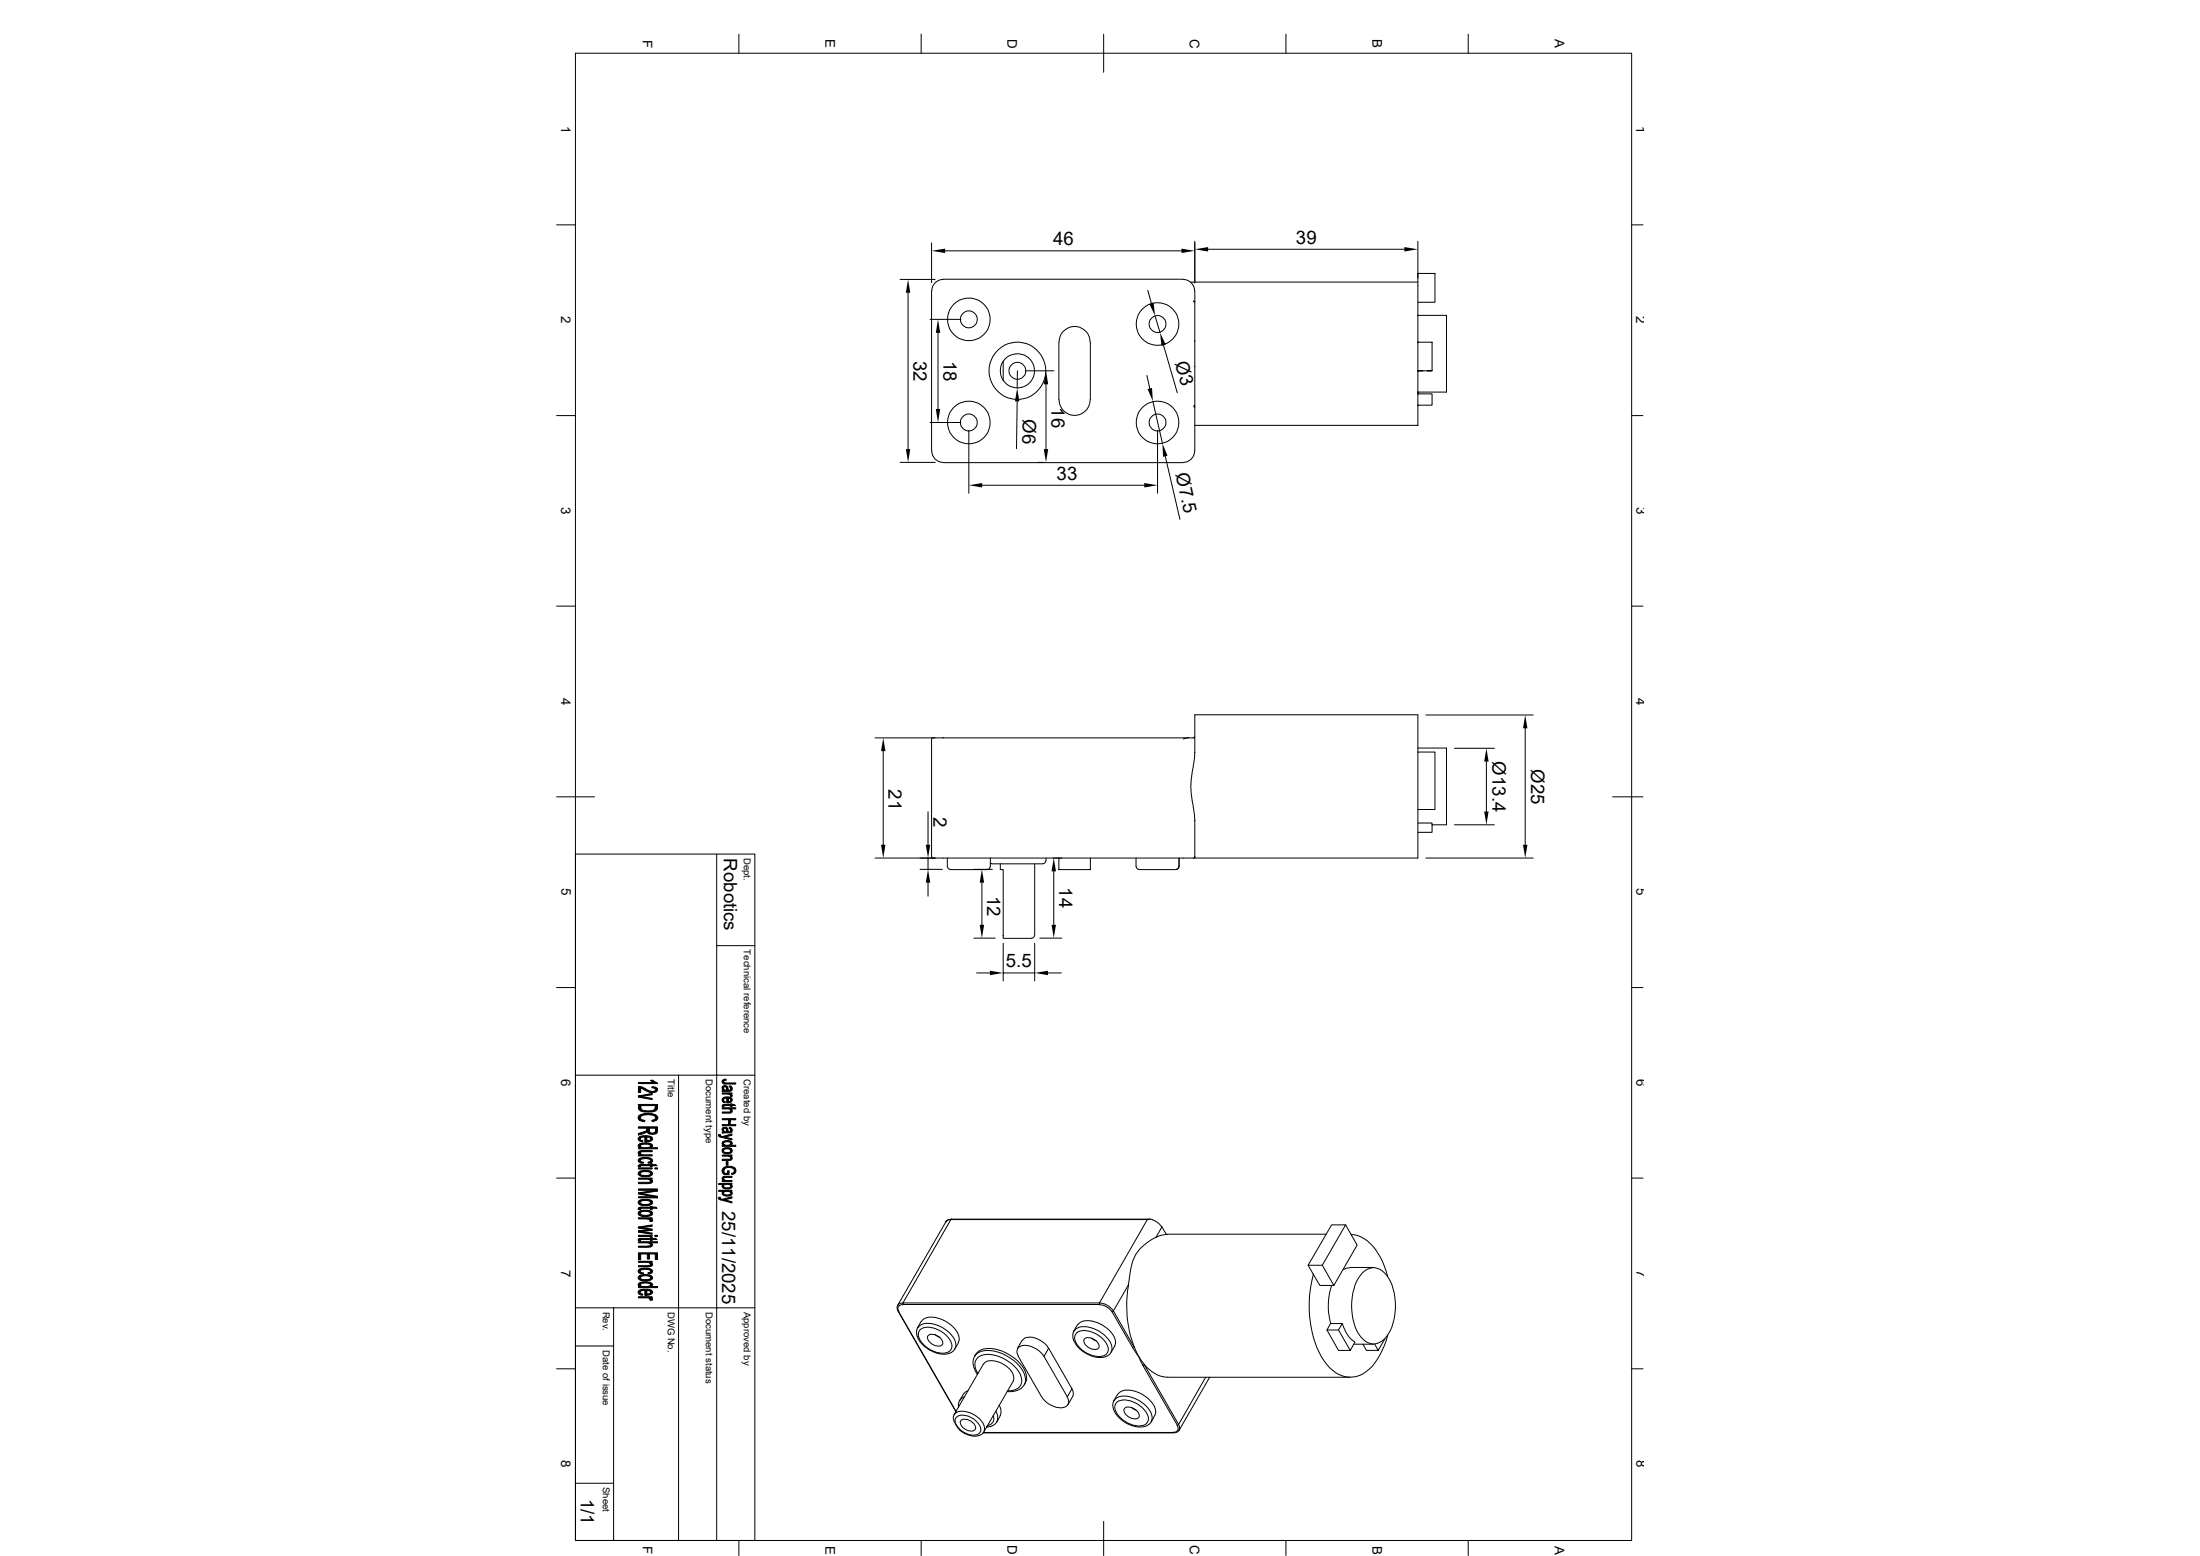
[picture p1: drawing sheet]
<svg xmlns="http://www.w3.org/2000/svg" width="420mm" height="297mm" viewBox="0 0 420 297" stroke-linecap="round" stroke-linejoin="round" font-family="sans-serif">
<g fill="none" stroke="#000" stroke-width=".19">
<path d="M109.9 10.2h201.6v283.8h-201.6zM141.1 6.5v3.7M175.9 6.5v3.7M210.7 6.5v7.3M245.5 6.5v3.7M280.3 6.5v3.7M106.3 42.9h3.6M171.8 53.3h6.7M173.4 55.9v29.8M177.8 46.4v7.6M177.8 55.5v30.6M180 53.3a2.17 2.17 0 0 0-2.1 2.2"/>
<path d="M180 53.3h45.9M180.4 47.9h45.2M219.1 55.4l.7 2.5M225.9 53.3a2.17 2.17 0 0 1 2.1 2.2M227.3 53.8h43.4M228.1 55.5v30.6M228.1 46.1v7.9M228.1 57.5h-.2l.2 .2M230.6 47.6h37.5M270.7 52.2h3.2v5.5h-3.2M270.7 46.1v35.1h-42.6M311.5 42.9h2.1"/>
<path d="M106.3 79.3h3.6M177.5 61h5.9M179.1 63.5v14.6M191.5 69v3.6M194.2 76.6l-.1 9M194.2 70.8v3.3M195.7 70.8h5.5M199.7 73.4v12.3M202.1 65.3v11M202.2 65.3a2.98 2.98 0 0 1 3-3 2.98 2.98 0 0 1 3 3l-.1 11a2.96 2.96 0 0 1-3 3 2.96 2.96 0 0 1-2.9-3M218.9 71.7l.6 2.5M220.1 76.6l1.8 8"/>
<path d="M220.5 60.3l.9 3.2M222.1 65.9l2.6 9.1M228.1 77.3l-.2 .3 .2 .1M270.7 60.2h5.4v14.6h-5.4M270.7 65.3h2.7v5.5h-2.7h.9M270.7 75.2h2.7v2.1h-2.7M272.5 70.8h.9M311.5 79.3h2.1M171.8 88.3h6.7M177.5 80.6h5.9M177.9 86.1a2.17 2.17 0 0 0 2.1 2.2M180 88.3h45.9"/>
<path d="M185 82.2v11.9M187.5 92.6h30.9M198.2 88.3h1M221 82.2v11.9M222.5 87.1l2.8 12M228 86.1a2.17 2.17 0 0 1-2.1 2.2M106.3 115.7h3.6M311.5 115.7h2.1M272.2 136.5h20.5M291.2 139v22.2M106.3 152.1h7.2M167 140.8h11.5"/>
<path d="M168.6 143.4v17.8M177.2 154.9v6.3M177.8 141.1v22.5M226.9 140.8l-1 .3M226.9 140.8h-48.9l-.1 .3M226.9 140.8h1.2l-.1 3.8-.7 5.3 .1 1.7 .7 4.7v7.3M227.9 140.8l.2-.1v-4.3h42.6v7.2M270.7 143.6h3.2v10.9h-3.2zM270.7 142.8h5.4v14.6h-2.7M270.7 157.1h2.7v1.8h-2.7M270.7 154.5v9.3h-42.6M277.7 157.4h7.6"/>
<path d="M277.7 142.8h7.6M283.8 145.4v9.5M307.8 152.1h5.8M109.9 163h34.2v131M136.8 163v131M167 163.8h11.5M175.6 165.9h4.3M177.2 163.8v2.1M177.2 168.5v2.6M177.9 163.6l.1 .2h49.9M180.8 163.8v1.6M180.9 165.4v.3l.5 .2"/>
<path d="M181.4 166h7.1M185.9 165.9h3.5M185.9 179.1h4.1M187.5 168.5v8M189 165.4l-.3 .5h-.2M189.1 164.8h.2M189.1 163.8v1.6M189.3 164.9h9.8M191 164.9v1.1h.5v13.1h5.5M197.5 178.6l-.3 .4-.2 .1M197.5 164.9v13.7M198.5 179.1h4.2"/>
<path d="M199.6 164.3l-.3 .5h-.2M199.7 163.8v.5M201.2 166.3v10.2M202.1 163.8v2.2h6.1v-2.2M216.9 163.8v1.6M216.9 165.4l.1 .3 .4 .2M217.4 166h7.1M225 165.4v.3l-.5 .2M225.1 163.8v1.6M228.1 163.6v.2h-.2M228.1 163.6l-.2 .2M272.2 163.8h20.5"/>
<path d="M106.3 188.5h3.6M136.8 180.5h7.3M186.4 185.7h2.6M191.5 180v7.2M191.5 185.7h6M197.5 180v7.2M200.1 185.7h2.5M311.5 188.5h2.1M109.9 205.2h34.2M129.5 205.2v88.8M106.3 224.9h3.6M180.6 233.3l-9.2 15.9"/>
<path d="M181.5 232.8h-.4l-.5 .5M181.6 232.7v.1M219 232.8h-37.5l-9.1 15.9M219 232.8h1M219 232.8l-9.1 15.9M219.6 232.7h-38.1l-.5 .1-.4 .5M220 232.8l1 .6 .8 .8M220.7 236.2l-2.1 1.3a7.7 7.7 0 0 0-2.9 5.9l-.3 1.9-2.8 4.9M222.6 235.6l-.9 .2-1 .4M222.8 235.6h-.2l-.8-1.4-1.1 2M222.8 235.6h.1M222.9 235.6h30.3"/>
<path d="M254.2 233.8h2.7l-4.5 7.7h-2.7zM256.9 233.8l2.2 3.9-4.5 7.7M257.9 235.6a7.1 7.1 0 0 1 5.6 4.4l.8 1.7 .6 2M311.5 224.9h2.1M109.9 256.9h7.2M109.9 249.6h34.2M117.1 249.6v44.4M171.4 249.2a1.05 1.05 0 0 0 .1 1.2l11 19.1M171.5 250.3l.1 .1M171.6 250.4l10.9 19M172.4 248.7h37.5M172.4 249h37.5"/>
<path d="M172.4 248.7l-.4 .1-.6 .4M172.4 249a.81 .81 0 0 0-.9 .4 .81 .81 0 0 0 .1 1M172.4 248.7v.3M175.3 253.4a2.65 2.65 0 0 1 3.1-.6 5.6 5.6 0 0 1 4.1 3.7v.3l-.2 .7M175.7 253.8a3.3 3.3 0 0 1 3.6 .1 4.3 4.3 0 0 1 2.4 3 1.53 1.53 0 0 1-1.9 1.4 4.9 4.9 0 0 1-4.5-3.6zM175.9 252.2l-.9 1.5v1.3l.8 1.3 1.5 1.3 1.6 .7 1 .2 .9-.1 1.1-.5 1.1-1.6M175.9 252.2a2.65 2.65 0 0 1 3.1-.6 5.6 5.6 0 0 1 4.1 3.7v.4l-.2 .6M177.3 254.8a2.1 2.1 0 0 1 2.7 1.6 .8 .8 0 0 1-1.1 .5 1.87 1.87 0 0 1-1.8-1.9zM178.5 254.8l1 .5M186.1 258.9a3.3 3.3 0 0 1 3.7-1 8 8 0 0 1 5.9 4.7 1.92 1.92 0 0 1-.2 1.7M186.3 258.5l-.3 .5a3.2 3.2 0 0 0 .6 3.3M186.3 258.5a3.3 3.3 0 0 1 3.7-1 8 8 0 0 1 5.9 4.8 2.6 2.6 0 0 1-1.5 3l-1 .3h-1.1"/>
<path d="M194.4 258.9l4.4 7.7M194.4 258.9a1.29 1.29 0 0 1-.1-1.5 1.29 1.29 0 0 1 1.4-.6 4.7 4.7 0 0 1 3.6 2.1M195.1 255.9l-.9 1.5M195.2 255.9a2.5 2.5 0 0 1 3.3-.1l1.1 .8 .6 .7M200.2 257.3l4.4 7.8-.8 1.5-4.5-7.7zM205.1 254a2.65 2.65 0 0 1 3.1-.6 5.6 5.6 0 0 1 4.1 3.7v.4l-.2 .6M205.5 254.4a3.3 3.3 0 0 1 3.6 .2 4.3 4.3 0 0 1 2.5 3 1.53 1.53 0 0 1-1.9 1.4 4.9 4.9 0 0 1-4.6-3.6zM205.7 252.9l-.8 1.5v1.1l.2 .6 .6 .9 1.4 1.2 1.1 .6 1.1 .3h1.4l1.1-.6 1-1.5M205.7 252.9a2.65 2.65 0 0 1 3.1-.6 5.6 5.6 0 0 1 4.1 3.6l.1 .4-.2 .7M207.1 255.5a2.1 2.1 0 0 1 2.7 1.5 .8 .8 0 0 1-1 .6 1.87 1.87 0 0 1-1.8-1.9zM208.4 255.4l.9 .5M209.9 249a3.2 3.2 0 0 1 2.4 1.4"/>
<path d="M209.9 248.7a3.5 3.5 0 0 1 2.7 1.5M209.9 248.7v.3M212.3 250.4l3.9 6.8M212.6 250.2l-.3 .2M212.6 250.2l3.9 6.8M215.4 245.4a21.4 21.4 0 0 0 2 13.5M216.2 257.2l1.2 1.7M216.5 257l-.3 .2M217.4 258.9l.7 1.6 6.6 11.5 .3-.1M217.4 258.9a7.4 7.4 0 0 0 4.9 3.9l35.5 .1M249.7 241.5l2.3 3.9h2.6l-2.2-3.9M250.7 243.2a21.7 21.7 0 0 0 1.6 15.8 7.1 7.1 0 0 0 5.3 3.9 6.1 6.1 0 0 0 5.4-3.5l1.3-2.6 .6-2"/>
<path d="M253.3 253.9l2.2 3.9h2.3l.9-1.6M254 252.6h2.2l-.7 1.3h-2.2zM254.2 245.4a12.2 12.2 0 0 0-.2 7.2M255.5 253.9l2.3 3.9M256.2 252.6a6.3 6.3 0 0 0 2.4 3.6M257.8 242l-.7 .1-.6 .3M257.8 241.9h4.4M258.4 256.6h3.8M260.1 243a2.83 2.83 0 0 1 4.6 .4 10.9 10.9 0 0 1 0 11.7 2.88 2.88 0 0 1-5 0 11.2 11.2 0 0 1-1-9.9l.6-1.2zM262.4 256.5l.7 1.3M264.4 255.6l-1.3 2.2h-2.2l-.7-1.2M106.3 261.3h3.6"/>
<path d="M182.2 270a2.39 2.39 0 0 1 2.8-.4 4 4 0 0 1 3 3.1l-.2 .6M182.6 270.5a3.3 3.3 0 0 1 4.2 1.3 1.26 1.26 0 0 1 .3 1.6 1.26 1.26 0 0 1-1.5 .5 3.8 3.8 0 0 1-3.3-2.6v-.4zM183.6 271.1a2.1 2.1 0 0 1 2.7 1.5 .8 .8 0 0 1-1.1 .5 1.87 1.87 0 0 1-1.8-1.9zM184.2 266.6l-.6 .3-.3 .4M184.8 265.5l-.3 .1a3.4 3.4 0 0 0-1.3 1.7l-.2 .7v.6M186.7 262.2a2.48 2.48 0 0 1-.1-3 4 4 0 0 1 4.2-.2 6.5 6.5 0 0 1 4.2 4.2 1.98 1.98 0 0 1-2.1 2.3h-.5M187.7 260.4a2.39 2.39 0 0 1 2.9-.4 4 4 0 0 1 2.9 3.1l-.1 .5M187.7 260.3l-5.7 10.1 .1 .9 .7 1.1 .4 .6 .8 .6 1 .4 1.3 .2 .9-.3 .6-.5 5.6-9.7M187.7 273.4h36.2M189.6 270.1a1.42 1.42 0 0 1-1.2 2.1M190.1 269.4l.4 1-.2 1M190.8 268.2l.3 1.1-.2 .9"/>
<path d="M191 270.2l-1 1.6-.8 .4-.8 .2M198.9 266.6a4.3 4.3 0 0 0 4.3 2 1.24 1.24 0 0 0 .5-2M204.6 265.1l.3 .5v.8l-1 1.7M212.7 267.3a2.65 2.65 0 0 1 3.1-.6 5.6 5.6 0 0 1 4.1 3.6l.1 .4-.2 .7M213.2 267.7a3.3 3.3 0 0 1 3.6 .1 4.3 4.3 0 0 1 2.4 3 1.53 1.53 0 0 1-1.9 1.4 4.9 4.9 0 0 1-4.5-3.6zM213.6 265.9a4 4 0 0 1 4.5 .2 4 4 0 0 1 2.5 3.8l-1 1.8-1 .6-.9 .1-.9-.1-1.9-.7-1.5-1.2-.7-1-.2-.8-.1-.5 .2-.7zM214.8 268.7a2.1 2.1 0 0 1 2.7 1.6 .8 .8 0 0 1-1 .5 1.87 1.87 0 0 1-1.9-1.9zM216 268.7l1 .5M218.4 260.5l6.6 11.4M218.4 260.4l-.2 .2M224 273.4v.1M224.7 272a.81 .81 0 0 1 .1 1 .81 .81 0 0 1-.9 .4"/>
<path d="M225 271.9l.2 .4-.1 .7M230.2 262.9l-5.2 9M230.9 262.9l-5.9 10.1a1.11 1.11 0 0 1-1 .5h-36.3M311.5 261.3h2.1M109.9 283.1h7.2M141.1 294v2.9M175.9 294v2.9M210.7 290.4v6.5M245.5 294v2.9M280.3 294v2.9"/>
<circle cx="184.9" cy="60.9" r="4.1"/>
<circle cx="185" cy="61" r="1.61"/>
<circle cx="194.2" cy="70.8" r="5.4"/>
<circle cx="194.2" cy="70.8" r="3.3"/>
<circle cx="194.2" cy="70.8" r="1.61"/>
<circle cx="221" cy="61.8" r="4.1"/>
<circle cx="221" cy="61.9" r="1.61"/>
<circle cx="184.9" cy="80.6" r="4.1"/>
<circle cx="185" cy="80.7" r="1.61"/>
<circle cx="221" cy="80.6" r="4.1"/>
<circle cx="221" cy="80.7" r="1.61"/>
</g>
<g fill="#000" stroke="#000" stroke-width=".19">
<path d="M121.9 218.5l.3-.2v.8l-.4-.3z" fill-rule="evenodd"/>
<path d="M122 217.1l.2-.1v.5l.5 .2v.3a.66 .66 0 0 1-.8-.8z" fill-rule="evenodd"/>
<path d="M122.2 213.4a.84 .84 0 0 0 .9 .5l-.1 .2-.7-.1-.1-.1z" fill-rule="evenodd"/>
<path d="M121.9 216.4l1.3-.5 .3-.3v.4l-.3 .2-1.3 .5z" fill-rule="evenodd"/>
<path d="M122.2 217l.6-.2h1.1l.3 .2v.4l-.2-.3-.6-.1v1h-.3v-1l-.6 .1-.3 .3z" fill-rule="evenodd"/>
<path d="M121.9 209.2l2.6 .5v.2l-2.6-.5z" fill-rule="evenodd"/>
<path d="M121.9 209.2l2.6-.5v.3l-1.9 .3z" fill-rule="evenodd"/>
<path d="M122 219.8l.4-.2h2.1v.2l-2.1 .1-.2 .1v.4l-.4-.2z" fill-rule="evenodd"/>
<path d="M123.4 217v.7h.4l.4-.2v-.5a.49 .49 0 0 1 .3 .6 .49 .49 0 0 1-.6 .3l-.5 .1z" fill-rule="evenodd"/>
<path d="M122.2 218.3l1.1-.2a1.07 1.07 0 0 1 1.3 .6l-.4 .4v-.4a1.68 1.68 0 0 0-1.8-.2l-.2 .2z" fill-rule="evenodd"/>
<path d="M124.2 206.2h.4l.2 .1-.1 .3z" fill-rule="evenodd"/>
<path d="M122.3 211v.4a.75 .75 0 0 0 1 .6h.9a.72 .72 0 0 0 .9-.6v.7l-.7 .2h-1.4l-.7-.3z" fill-rule="evenodd"/>
<path d="M121.9 207.4l.7 .1 1.1 .6a1.11 1.11 0 0 0 1.5-.1v.4l-1.1 .1-1.8-.8v.8h-.4z" fill-rule="evenodd"/>
<path d="M124.4 213.9l.5-.2 .3-.3-.1 .5a.46 .46 0 0 1-.7 0z" fill-rule="evenodd"/>
<path d="M123.9 215.3v.5a.66 .66 0 0 0 .6 .5 .66 .66 0 0 0 .6-.4v.6h-1.1z" fill-rule="evenodd"/>
<path d="M121.9 206.6h2.8l.1-.3 .7 .4v.1h-3.6z" fill-rule="evenodd"/>
<path d="M124.5 207.4a.78 .78 0 0 1 1 .8l-.3 .2v-.5l-.2-.2-.6-.1z" fill-rule="evenodd"/>
<path d="M121.9 210.8h3.6v.8l-.4 .4v-1h-2.8v1l-.4-.3z" fill-rule="evenodd"/>
<path d="M121.9 215.1h3.6v1l-.3 .3-.1-1.1h-1.2v1.1l-.4-.4v-.7h-1.6z" fill-rule="evenodd"/>
<path d="M121.9 219.1h.3v-.3a1.81 1.81 0 0 0 2-.1v.4h1.3v.2h-3.6z" fill-rule="evenodd"/>
<path d="M122 212.9l1.1-.3h1.4a.88 .88 0 0 1 1 1l-.3 .3v-.5a.89 .89 0 0 0-1.2-.6h-.4a1.32 1.32 0 0 0-1.4 .6v.5a.56 .56 0 0 1-.2-1z" fill-rule="evenodd"/>
<path d="M137.2 216.6l.3-.1v.5l-.3-.1z" fill-rule="evenodd"/>
<path d="M138 218l.1-.1v.7l-.3-.3z" fill-rule="evenodd"/>
<path d="M138.1 207.7v.4z" fill-rule="evenodd"/>
<path d="M138.1 215.6v.5z" fill-rule="evenodd"/>
<path d="M138 210.9h.2v.3l-.3 .1z" fill-rule="evenodd"/>
<path d="M137.9 209.7l.2-.1v.5l.4 .2-.1 .2a.57 .57 0 0 1-.5-.8z" fill-rule="evenodd"/>
<path d="M137.9 206.2l.2-.1a.31 .31 0 0 1 .5 .1l-.4 .1-.1 .6-.2-.3z" fill-rule="evenodd"/>
<path d="M137.9 207.4a.66 .66 0 0 1 1 0l-.1 .6a.38 .38 0 0 0-.2-.5 .38 .38 0 0 0-.5 .2v.4l-.2-.2z" fill-rule="evenodd"/>
<path d="M137.9 215.4a.71 .71 0 0 1 1-.1l-.1 .7a.4 .4 0 0 0-.2-.5 .4 .4 0 0 0-.5 .1v.4l-.2-.2z" fill-rule="evenodd"/>
<path d="M139.2 207.3h.3v.5l-.1-.2-.2-.1z" fill-rule="evenodd"/>
<path d="M138.1 209.5l.4-.1h.8l.2 .2v.4l-.2-.3-.3-.1v.9h-.3v-.9h-.3l-.3 .4z" fill-rule="evenodd"/>
<path d="M139.2 215.2l.3 .1v.4l-.3-.3z" fill-rule="evenodd"/>
<path d="M138.1 219.2l1.1-.1 .3 .1v.5a.87 .87 0 0 0-1.4 0z" fill-rule="evenodd"/>
<path d="M137.9 208.6h1.8v.2h-.3v.3l-.2-.2-1.3-.1z" fill-rule="evenodd"/>
<path d="M137.9 217l1.8-.5v.2l-1.4 .3z" fill-rule="evenodd"/>
<path d="M137.5 216.7l.1 .2 2.1 .5v.2l-2.2-.6z" fill-rule="evenodd"/>
<path d="M138.1 207.9l.3 .2h.4l.1-.7v.2a.34 .34 0 0 0 .1 .4 .34 .34 0 0 0 .4 0l.1-.7a.53 .53 0 0 1 .3 .7 .53 .53 0 0 1-.7 .3l-1.2 .1v-.2l.2-.1z" fill-rule="evenodd"/>
<path d="M139.4 208.8l.4 .2-.1 .3h-.3z" fill-rule="evenodd"/>
<path d="M139 209.6v.7h.1l.4-.3v-.5a.55 .55 0 0 1 .2 .7 .55 .55 0 0 1-.6 .3z" fill-rule="evenodd"/>
<path d="M137.9 212.3l1.5-.1 .1-.5a.46 .46 0 0 1 .2 .6 .46 .46 0 0 1-.6 .2h-1.2z" fill-rule="evenodd"/>
<path d="M138.1 215.8l.2 .2h.5l.1-.6a.51 .51 0 0 0 .4 .6l.2-.2v-.5a.51 .51 0 0 1 .3 .7 .51 .51 0 0 1-.7 .2l-1.2 .1v-.2h.2z" fill-rule="evenodd"/>
<path d="M138.1 217.9l.8-.2a.64 .64 0 0 1 .8 .7l-.2 .2v-.3a.93 .93 0 0 0-1.4 0z" fill-rule="evenodd"/>
<path d="M138 219.3l.1-.1v.5a.93 .93 0 0 0 1.4 0v-.5a.61 .61 0 0 1 .1 .8 .61 .61 0 0 1-.7 .2h-.2a.61 .61 0 0 1-.7-.2 .61 .61 0 0 1 0-.7z" fill-rule="evenodd"/>
<path d="M138.2 210.8h1.3v-.1h.2v.1h.5l.2 .2h-.7v.2h-.2v-.2h-1.2l-.1 .2z" fill-rule="evenodd"/>
<path d="M138.1 206.5l.3 .2h2.1v.2h-2.2h-.2z" fill-rule="evenodd"/>
<path d="M137.9 211.5h2.6v.2h-1v.3l-.1-.2-.3-.1h-1.2z" fill-rule="evenodd"/>
<path d="M137.9 214.7h1.2l.3-1v1h1.1v.2h-2.6z" fill-rule="evenodd"/>
<path d="M137.9 213.5h2.6v.2h-1.1l-.3 1v-1h-1.2z" fill-rule="evenodd"/>
<path d="M137.9 218.6h.2v-.2a.96 .96 0 0 0 1.4-.1v.3h1v.2h-2.6z" fill-rule="evenodd"/>
<path d="M122.2 220.1l.1 .4z" fill-rule="evenodd"/>
<path d="M121.9 222.4l.4-.1v.4l-.4 .1z" fill-rule="evenodd"/>
<path d="M121.9 230.6l.4-.1v.4h-.4z" fill-rule="evenodd"/>
<path d="M121.9 236.5l.4-.1v.4l-.4 .1z" fill-rule="evenodd"/>
<path d="M122 221.2l.2-.1v.5l.7 .2-.1 .2a.66 .66 0 0 1-.9-.7z" fill-rule="evenodd"/>
<path d="M124.2 225.1v.3z" fill-rule="evenodd"/>
<path d="M122.2 223.6l.7-.2h.9l.4 .2v.4a1.37 1.37 0 0 0-1.7-.3l-.3 .3z" fill-rule="evenodd"/>
<path d="M122.2 229.1l.6-.2 1.1 .1 .3 .1v.4a1.54 1.54 0 0 0-2 0z" fill-rule="evenodd"/>
<path d="M122.2 231.2l.6-.2 1.1 .1 .3 .1v.4a1.54 1.54 0 0 0-2 0z" fill-rule="evenodd"/>
<path d="M123.7 221.8l.4-.1 .1-.2v.4l-.5 .1z" fill-rule="evenodd"/>
<path d="M121.9 220.5h.4v-.2l.4 .1h1.8v.2h-2.6z" fill-rule="evenodd"/>
<path d="M121.9 224.9h2.6v.2h-.3l-.1 .2-.5-.2h-1.7z" fill-rule="evenodd"/>
<path d="M121.9 232.5h2.6v.2h-.4v.2l-.3-.2h-1.9z" fill-rule="evenodd"/>
<path d="M121.9 234.2l2.6 .4v.2l-2.6-.4z" fill-rule="evenodd"/>
<path d="M121.9 222.9h2.6v.2h-2.6z" fill-rule="evenodd"/>
<path d="M121.9 234.2l2.6-.4v.3l-2.1 .2z" fill-rule="evenodd"/>
<path d="M121.9 234.9l2-.2 .6 .1-2 .3z" fill-rule="evenodd"/>
<path d="M121.9 234.9l2.6 .5v.2l-2.6-.4z" fill-rule="evenodd"/>
<path d="M121.9 235.8h2.6v.2h-2.6z" fill-rule="evenodd"/>
<path d="M122.2 221.1l1.3-.2a.79 .79 0 0 1 1 .7l-.3 .3v-.4a1.55 1.55 0 0 0-1.7-.3l-.3 .3z" fill-rule="evenodd"/>
<path d="M122 223.6h.2v.4a1.55 1.55 0 0 0 2 0v-.4a.51 .51 0 0 1 .3 .6 .51 .51 0 0 1-.6 .3l-1.2 .1a.64 .64 0 0 1-.8-.8z" fill-rule="evenodd"/>
<path d="M121.9 225.7h2l.3-.1v-.5a.42 .42 0 0 1 .4 .5 .42 .42 0 0 1-.6 .3h-2.1z" fill-rule="evenodd"/>
<path d="M122 229.2l.2-.1v.4a1.62 1.62 0 0 0 2 .1v-.5a.48 .48 0 0 1 .4 .6 .48 .48 0 0 1-.6 .3l-.9 .1a.94 .94 0 0 1-1.3-.7z" fill-rule="evenodd"/>
<path d="M122 231.2h.2v.4a1.7 1.7 0 0 0 2 .1v-.5a.48 .48 0 0 1 .4 .6 .48 .48 0 0 1-.6 .3l-.9 .1a.94 .94 0 0 1-1.3-.7z" fill-rule="evenodd"/>
<path d="M124.1 232.7l.5 .2-.1 .2h-.5z" fill-rule="evenodd"/>
<path d="M121.9 237.9l2.1-.1 .2-.2v-.4a.43 .43 0 0 1 .3 .6 .43 .43 0 0 1-.6 .2l-2 .1z" fill-rule="evenodd"/>
<path d="M122.3 222.3h1.9v-.2h.3v.2h.7l.2 .2h-.9v.2h-.3v-.2h-1.8l-.1 .1z" fill-rule="evenodd"/>
<path d="M122.3 230.5l1.9-.1v-.1h.3v.1h.7l.2 .2h-.9v.3h-.3v-.3h-1.7l-.2 .2z" fill-rule="evenodd"/>
<path d="M122.3 236.4h1.9v-.2h.3v.2h.7l.2 .2h-.9v.2h-.3v-.2h-1.8l-.1 .1z" fill-rule="evenodd"/>
<path d="M121.9 227.7l3.6 .6v.3l-3.6-.7z" fill-rule="evenodd"/>
<path d="M121.9 227.7l3.1-.5 .5 .1-3.1 .5z" fill-rule="evenodd"/>
<path d="M121.9 237h3.6v.2h-1.3v.4l-.3-.3-2-.1z" fill-rule="evenodd"/>
<path d="M125 222.9h.5v.2h-.5z" fill-rule="evenodd"/>
<path d="M121.9 228.4h3l.6 .2h-3.6z" fill-rule="evenodd"/>
<path d="M121.9 226.9h3.6v.4l-.5-.1h-3.1z" fill-rule="evenodd"/>
<path d="M125 235.8h.5v.2h-.5z" fill-rule="evenodd"/>
<path d="M137.2 228.6l.3-.1v.5l-.3-.1z" fill-rule="evenodd"/>
<path d="M138.1 225v.3z" fill-rule="evenodd"/>
<path d="M138.6 221.7h.4v.7h-.4z" fill-rule="evenodd"/>
<path d="M138 223.1l.1-.2 .1 .8 .2 .3h.5v-.5h.3v.7h-1l-.4-.6z" fill-rule="evenodd"/>
<path d="M139.5 220.7v.3z" fill-rule="evenodd"/>
<path d="M139.5 226.1v.3z" fill-rule="evenodd"/>
<path d="M139.5 227.4v.4z" fill-rule="evenodd"/>
<path d="M137.9 220.5h1.8v.2h-.2v.2l-.6-.2h-1z" fill-rule="evenodd"/>
<path d="M137.9 224.7l.4-.2h1.4v.2h-1.4l-.2 .2v.4l-.3-.3z" fill-rule="evenodd"/>
<path d="M137.9 225.3h.3v-.1l.4 .1h1.1v.3h-1.8z" fill-rule="evenodd"/>
<path d="M137.2 225.9h2.5v.2h-.2v.2l-.4-.2a.77 .77 0 0 0-1 .3v-.3h-.9z" fill-rule="evenodd"/>
<path d="M137.2 227.2h2.5v.2h-.2v.2a1.02 1.02 0 0 0-1.4 .2v-.4h-.9z" fill-rule="evenodd"/>
<path d="M137.9 228.9l1.8-.5v.3l-1.4 .3z" fill-rule="evenodd"/>
<path d="M137.5 228.6l.1 .3 2.1 .5v.2l-2.2-.6z" fill-rule="evenodd"/>
<path d="M137.9 221.3h1.4l.2-.2v-.4a.43 .43 0 0 1 .2 .6 .43 .43 0 0 1-.6 .2h-1.2z" fill-rule="evenodd"/>
<path d="M138 226.2l.1-.1v.3a.93 .93 0 0 0 1.4 0l.1-.3a.52 .52 0 0 1 0 .7 .52 .52 0 0 1-.6 .1h-.6a.46 .46 0 0 1-.4-.2 .46 .46 0 0 1 0-.5z" fill-rule="evenodd"/>
<path d="M138.1 227.4v.4a.93 .93 0 0 0 1.4 0l.1-.3a.49 .49 0 0 1 .1 .6 .49 .49 0 0 1-.6 .2h-.7a.47 .47 0 0 1-.5-.3 .47 .47 0 0 1 .2-.6z" fill-rule="evenodd"/>
<path d="M139.7 224l.3-.1 .2-.4v.6l-.5 .1z" fill-rule="evenodd"/>
<path d="M138.2 222.8l.5-.2 1.2 .1 .3 .1 .3 .4v.5l-.3 .3v-.5a1.19 1.19 0 0 0-1.7-.5l-.3 .5z" fill-rule="evenodd"/>
<path d="M121.9 245l.3-.1v.7l-.4-.3z" fill-rule="evenodd"/>
<path d="M122 246.4l.2-.1 .1 .5 .4 .2v.2a.58 .58 0 0 1-.7-.1 .58 .58 0 0 1 0-.7z" fill-rule="evenodd"/>
<path d="M121.9 242.4l.3-.2v.5l.7 .3-.1 .2a.71 .71 0 0 1-.9-.8z" fill-rule="evenodd"/>
<path d="M124.2 241v.3z" fill-rule="evenodd"/>
<path d="M122.2 243.5l.7-.2h.9l.4 .2v.4a1.54 1.54 0 0 0-2 0z" fill-rule="evenodd"/>
<path d="M122.2 246.3l.4-.2h1.3l.3 .1v.5l-.2-.3-.6-.1v1h-.3v-1h-.5l-.4 .4z" fill-rule="evenodd"/>
<path d="M123.7 243l.4-.1 .1-.2v.4l-.5 .1z" fill-rule="evenodd"/>
<path d="M121.9 240.7h2.6v.3h-.3l-.1 .2-.5-.2h-1.7z" fill-rule="evenodd"/>
<path d="M121.9 247.5h2.6v.2h-.4v.3l-.5-.3h-1.7z" fill-rule="evenodd"/>
<path d="M121.9 241.6h2l.3-.2v-.4a.43 .43 0 0 1 .4 .5 .43 .43 0 0 1-.6 .3h-2.1z" fill-rule="evenodd"/>
<path d="M122.2 242.2l.7-.1h.7a.67 .67 0 0 1 .7 .1 .67 .67 0 0 1 .2 .7l-.3 .2v-.4a1.54 1.54 0 0 0-2 0z" fill-rule="evenodd"/>
<path d="M122 243.5h.2v.4a1.62 1.62 0 0 0 1.8 .2l.2-.1v-.5a.51 .51 0 0 1 .3 .6 .51 .51 0 0 1-.6 .3l-1 .1a.74 .74 0 0 1-1-.8z" fill-rule="evenodd"/>
<path d="M122.2 244.9l1.1-.2a1.07 1.07 0 0 1 1.3 .6l-.4 .3v-.4a1.69 1.69 0 0 0-2 0z" fill-rule="evenodd"/>
<path d="M123.4 246.3v.7h.3l.5-.2v-.5a.45 .45 0 0 1 .4 .5 .45 .45 0 0 1-.5 .3l-.7 .2z" fill-rule="evenodd"/>
<path d="M124.1 247.7l.4 .1v.3l-.5 .1z" fill-rule="evenodd"/>
<path d="M121.9 239.1h3.6v1.3h-.4v-1h-1.1v.9h-.4v-.9h-1.3v1.1h-.4z" fill-rule="evenodd"/>
<path d="M121.9 245.6h.3v-.2l.7 .2a1.3 1.3 0 0 0 1.3-.4v.4h1.3v.2h-3.6z" fill-rule="evenodd"/>
</g>
<g fill="#000">
<path d="M173.4 53.3l.4 2.6h-.9zM177.8 47.9l2.6-.4v.8zM219.4 58l.8-.3 .3 2.6zM225.6 47.5l2.5 .4-2.5 .4zM228.1 47.6l2.5-.4v.8zM268.1 47.2l2.6 .4-2.6 .4zM179.1 61l.4 2.5h-.9zM178.6 78.1h.9l-.4 2.5zM194.2 74.1l.4 2.5h-.8zM199.7 70.8l.4 2.6h-.8zM219.1 74.3l.8-.3 .2 2.6zM221.4 63.5l1.1 2.3-.8 .2z"/>
<path d="M172.9 85.7h.9l-.4 2.6zM185 92.6l2.5-.4v.8zM199.3 85.7h.8l-.4 2.6zM218.4 92.2l2.6 .4-2.6 .4zM221.9 84.6l1 2.4-.9 .2zM291.2 136.5l.4 2.5h-.9zM168.6 140.8l.4 2.6h-.8zM283.3 154.9h.9l-.4 2.5zM283.8 142.8l.4 2.6h-.9zM168.2 161.2h.8l-.4 2.6zM177.2 165.9l.4 2.6h-.9zM176.7 161.2h.9l-.4 2.6z"/>
<path d="M187 176.5h.9l-.4 2.6zM187.5 165.9l.4 2.6h-.9zM200.7 176.5h.9l-.4 2.6zM201.2 163.8l.4 2.5h-.9zM290.7 161.2h.9l-.4 2.6zM189 185.3l2.5 .4-2.5 .4zM197.5 185.7l2.6-.4v.8z"/>
</g>
<g font-size="3.6">
<text x="201" y="46.8">46</text>
<text x="247.4" y="46.5">39</text>
<text x="174.4" y="68.8" transform="rotate(90 174.4 68.8)">32</text>
<text x="180.1" y="68.8" transform="rotate(90 180.1 68.8)">18</text>
<text x="224.3" y="69.3" transform="rotate(74 224.3 69.3)">Ø3</text>
<text x="200.7" y="77.8" transform="rotate(90 200.7 77.8)">16</text>
<text x="195.2" y="80.1" transform="rotate(91 195.2 80.1)">Ø6</text>
<text x="201.7" y="91.6">33</text>
<text x="224.4" y="90.6" transform="rotate(77 224.4 90.6)">Ø7.5</text>
<text x="284.9" y="145.3" transform="rotate(90 284.9 145.3)">Ø13.4</text>
<text x="292.3" y="146.8" transform="rotate(90 292.3 146.8)">Ø25</text>
<text x="169.6" y="150.6" transform="rotate(90 169.6 150.6)">21</text>
<text x="178.2" y="155.9" transform="rotate(90 178.2 155.9)">2</text>
<text x="138.2" y="163.8" transform="rotate(90 138.2 163.8)">Robotics</text>
<text x="188.5" y="171" transform="rotate(90 188.5 171)">12</text>
<text x="202.2" y="169.3" transform="rotate(90 202.2 169.3)">14</text>
<text x="192" y="184.7">5.5</text>
<text x="137.9" y="231.1" transform="rotate(90 137.9 231.1)">25/11/2025</text>
<text x="110.9" y="286.1" transform="rotate(90 110.9 286.1)">1/1</text>
</g>
<g font-size="2.5">
<text x="122.7" y="7.6" transform="rotate(90 122.7 7.6)">F</text>
<text x="157.6" y="7.5" transform="rotate(90 157.6 7.5)">E</text>
<text x="192.4" y="7.5" transform="rotate(90 192.4 7.5)">D</text>
<text x="227.2" y="7.5" transform="rotate(90 227.2 7.5)">C</text>
<text x="262" y="7.5" transform="rotate(90 262 7.5)">B</text>
<text x="296.8" y="7.5" transform="rotate(90 296.8 7.5)">A</text>
<text x="107.1" y="24" transform="rotate(90 107.1 24)">1</text>
<text x="312.4" y="24" transform="rotate(90 312.4 24)">1</text>
<text x="107.1" y="60.4" transform="rotate(90 107.1 60.4)">2</text>
<text x="312.4" y="60.4" transform="rotate(90 312.4 60.4)">2</text>
<text x="107.1" y="96.8" transform="rotate(90 107.1 96.8)">3</text>
<text x="312.4" y="96.8" transform="rotate(90 312.4 96.8)">3</text>
<text x="107.1" y="133.2" transform="rotate(90 107.1 133.2)">4</text>
<text x="312.4" y="133.2" transform="rotate(90 312.4 133.2)">4</text>
<text x="107.2" y="169.6" transform="rotate(90 107.2 169.6)">5</text>
<text x="312.4" y="169.6" transform="rotate(90 312.4 169.6)">5</text>
<text x="107.1" y="206" transform="rotate(90 107.1 206)">6</text>
<text x="312.4" y="206" transform="rotate(90 312.4 206)">6</text>
<text x="107.1" y="242.4" transform="rotate(90 107.1 242.4)">7</text>
<text x="312.4" y="242.4" transform="rotate(90 312.4 242.4)">7</text>
<text x="107.1" y="278.8" transform="rotate(90 107.1 278.8)">8</text>
<text x="312.4" y="278.8" transform="rotate(90 312.4 278.8)">8</text>
<text x="122.7" y="295.1" transform="rotate(90 122.7 295.1)">F</text>
<text x="157.6" y="295" transform="rotate(90 157.6 295)">E</text>
<text x="192.4" y="294.9" transform="rotate(90 192.4 294.9)">D</text>
<text x="227.2" y="294.9" transform="rotate(90 227.2 294.9)">C</text>
<text x="262" y="295" transform="rotate(90 262 295)">B</text>
<text x="296.8" y="295" transform="rotate(90 296.8 295)">A</text>
</g>
<g font-size="1.8">
<text x="142" y="163.7" transform="rotate(90 142 163.7)">Dept.</text>
<text x="142" y="181.2" transform="rotate(90 142 181.2)">Technical reference</text>
<text x="127.5" y="206" transform="rotate(90 127.5 206)">Title</text>
<text x="134.7" y="206" transform="rotate(90 134.7 206)">Document type</text>
<text x="142" y="206" transform="rotate(90 142 206)">Created by</text>
<text x="115.1" y="250.4" transform="rotate(90 115.1 250.4)">Rev.</text>
<text x="127.5" y="250.4" transform="rotate(90 127.5 250.4)">DWG No.</text>
<text x="134.7" y="250.4" transform="rotate(90 134.7 250.4)">Document status</text>
<text x="142" y="250.4" transform="rotate(90 142 250.4)">Approved by</text>
<text x="115.1" y="257.6" transform="rotate(90 115.1 257.6)">Date of issue</text>
<text x="115.1" y="283.9" transform="rotate(90 115.1 283.9)">Sheet</text>
</g>
</svg>
